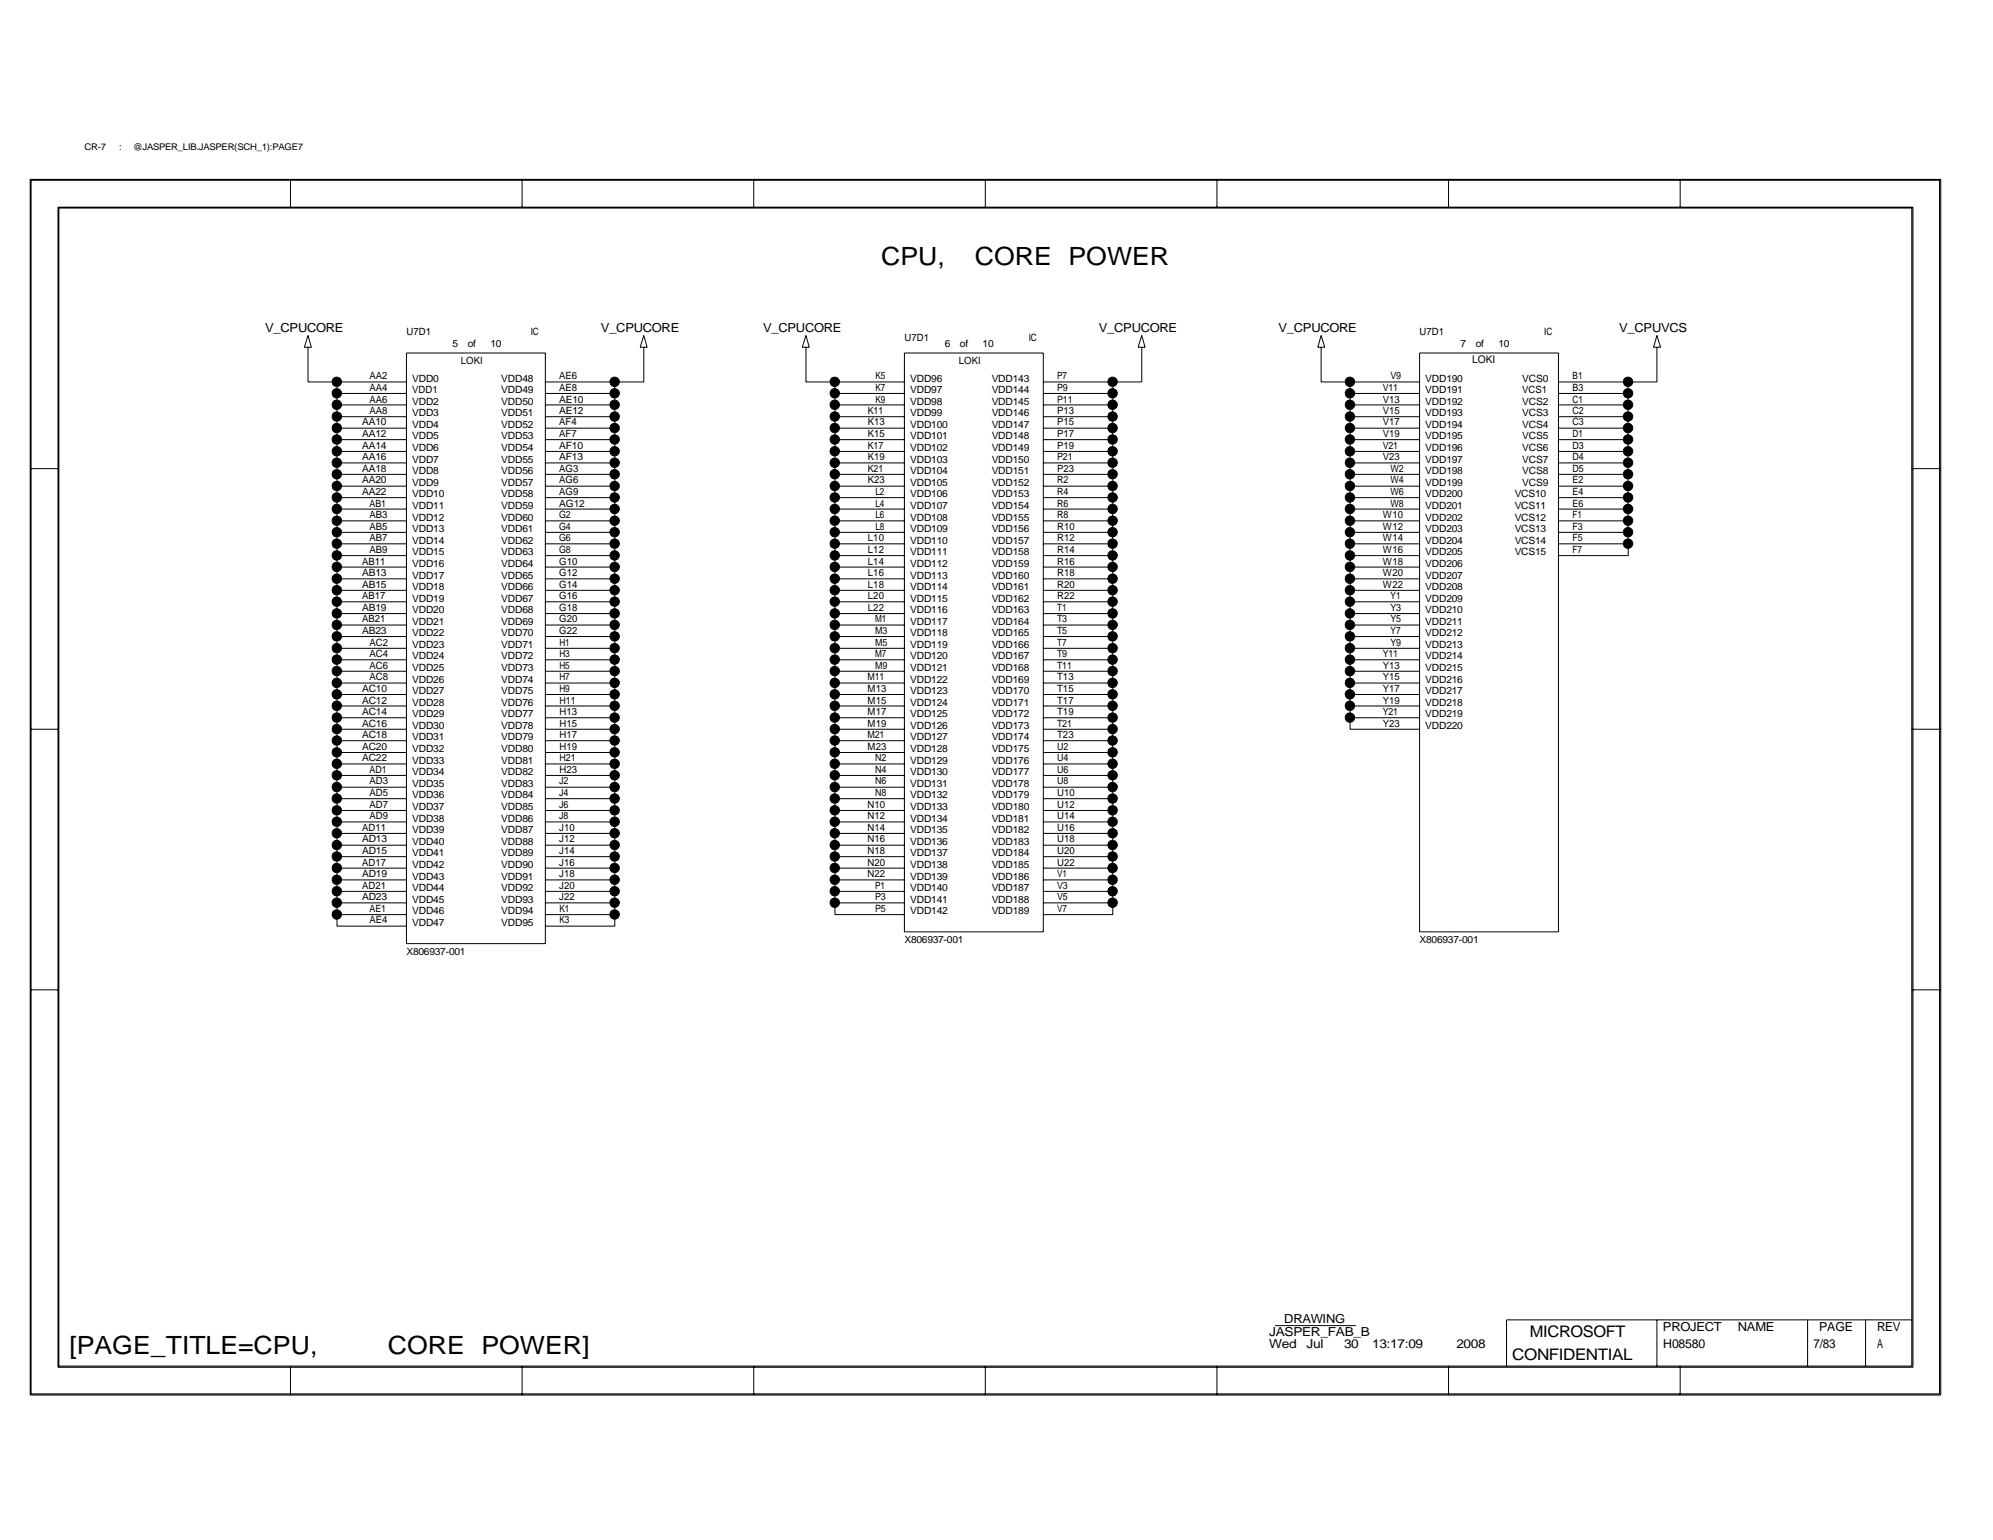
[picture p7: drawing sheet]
<svg xmlns="http://www.w3.org/2000/svg" width="279mm" height="216mm" viewBox="0 0 279 216" stroke-linecap="round" stroke-linejoin="round" font-family="sans-serif">
<g fill="none" stroke="#000" stroke-width=".14">
<path d="M4.2 25.1h267.9v170.5h-267.9zM4.4 25.3h267.5v170.1h-267.5zM8.1 29h260.1v162.7h-260.1zM8.3 29.2h259.7v162.3h-259.7zM40.7 25.1v4.1M73.2 25.1v4.1M105.7 25.1v4.1M138.1 25.1v4.1M170.6 25.1v4.1M203.1 25.1v4.1M235.5 25.1v4.1M43.2 47l.4 1.7h-.9z"/>
<path d="M43.2 48.7v4.9h13.8M47.2 58.4h9.8M47.2 56.8h9.8M47.2 55.2h9.8M47.2 53.6v76.2h9.8M57 49.5h19.5v82.8h-19.5zM76.5 58.4h9.7M76.5 56.8h9.7M76.5 55.2h9.7M86.2 53.6v76.2h-9.7M90.3 47l.4 1.7h-1zM90.3 48.7v4.9h-13.8"/>
<path d="M113 47l.5 1.7h-1zM113 48.7v4.9h13.8M117.1 58.4h9.7M117.1 56.8h9.7M117.1 55.2h9.7M117.1 53.6v74.6h9.7M126.8 49.5h19.5v81.1h-19.5zM146.3 58.4h9.7M146.3 56.8h9.7M146.3 55.2h9.7M156 53.6v74.6h-9.7M160.1 47l.4 1.7h-.9z"/>
<path d="M160.1 48.7v4.9h-13.8M185.2 47l.5 1.7h-1zM185.2 48.7v4.9h13.8M189.3 58.4h9.7M189.3 56.8h9.7M189.3 55.2h9.7M189.3 53.6v48.6h9.7M199 49.5h19.5v81.1h-19.5zM218.5 58.4h9.8M218.5 56.8h9.8M218.5 55.2h9.8M228.3 53.6v24.3h-9.8"/>
<path d="M232.3 47l.5 1.7h-1zM232.3 48.7v4.9h-13.8M4.2 65.7h4.1M47.2 63.3h9.8M47.2 61.6h9.8M47.2 60h9.8M47.2 64.9h9.8M47.2 66.5h9.8M47.2 69.8h9.8M47.2 68.2h9.8M47.2 71.4h9.8M47.2 74.6h9.8"/>
<path d="M47.2 73h9.8M47.2 79.5h9.8M47.2 77.9h9.8M47.2 76.2h9.8M76.5 63.3h9.7M76.5 61.6h9.7M76.5 60h9.7M76.5 64.9h9.7M76.5 66.5h9.7M76.5 69.8h9.7M76.5 68.2h9.7M76.5 71.4h9.7"/>
<path d="M76.5 74.6h9.7M76.5 73h9.7M76.5 79.5h9.7M76.5 77.9h9.7M76.5 76.2h9.7M117.1 63.3h9.7M117.1 61.6h9.7M117.1 60h9.7M117.1 64.9h9.7M117.1 66.5h9.7M117.1 69.8h9.7M117.1 68.2h9.7"/>
<path d="M117.1 71.4h9.7M117.1 74.6h9.7M117.1 73h9.7M117.1 79.5h9.7M117.1 77.9h9.7M117.1 76.2h9.7M146.3 63.3h9.7M146.3 61.6h9.7M146.3 60h9.7M146.3 64.9h9.7M146.3 66.5h9.7M146.3 69.8h9.7"/>
<path d="M146.3 68.2h9.7M146.3 71.4h9.7M146.3 74.6h9.7M146.3 73h9.7M146.3 79.5h9.7M146.3 77.9h9.7M146.3 76.2h9.7M189.3 63.3h9.7M189.3 61.6h9.7M189.3 60h9.7M189.3 64.9h9.7M189.3 66.5h9.7"/>
<path d="M189.3 69.8h9.7M189.3 68.2h9.7M189.3 71.4h9.7M189.3 74.6h9.7M189.3 73h9.7M189.3 79.5h9.7M189.3 77.9h9.7M189.3 76.2h9.7M218.5 63.3h9.8M218.5 61.6h9.8M218.5 60h9.8M218.5 64.9h9.8"/>
<path d="M218.5 66.5h9.8M218.5 69.8h9.8M218.5 68.2h9.8M218.5 71.4h9.8M218.5 74.6h9.8M218.5 73h9.8M218.5 76.2h9.8M268 65.7h4.1M47.2 82.8h9.8M47.2 81.2h9.8M47.2 87.6h9.8M47.2 86h9.8"/>
<path d="M47.2 84.4h9.8M47.2 90.9h9.8M47.2 89.2h9.8M47.2 92.5h9.8M47.2 95.8h9.8M47.2 94.1h9.8M47.2 99h9.8M47.2 97.4h9.8M76.5 82.8h9.7M76.5 81.2h9.7M76.5 87.6h9.7M76.5 86h9.7"/>
<path d="M76.5 84.4h9.7M76.5 90.9h9.7M76.5 89.2h9.7M76.5 92.5h9.7M76.5 95.8h9.7M76.5 94.1h9.7M76.5 99h9.7M76.5 97.4h9.7M117.1 82.8h9.7M117.1 81.2h9.7M117.1 87.6h9.7M117.1 86h9.7"/>
<path d="M117.1 84.4h9.7M117.1 90.9h9.7M117.1 89.2h9.7M117.1 92.5h9.7M117.1 95.8h9.7M117.1 94.1h9.7M117.1 99h9.7M117.1 97.4h9.7M146.3 82.8h9.7M146.3 81.2h9.7M146.3 87.6h9.7M146.3 86h9.7"/>
<path d="M146.3 84.4h9.7M146.3 90.9h9.7M146.3 89.2h9.7M146.3 92.5h9.7M146.3 95.8h9.7M146.3 94.1h9.7M146.3 99h9.7M146.3 97.4h9.7M189.3 82.8h9.7M189.3 81.2h9.7M189.3 87.6h9.7M189.3 86h9.7"/>
<path d="M189.3 84.4h9.7M189.3 90.9h9.7M189.3 89.2h9.7M189.3 92.5h9.7M189.3 95.8h9.7M189.3 94.1h9.7M189.3 99h9.7M189.3 97.4h9.7M4.2 102.2h4.1M47.2 100.6h9.8M47.2 103.8h9.8M47.2 102.2h9.8"/>
<path d="M47.2 107.1h9.8M47.2 105.5h9.8M47.2 108.7h9.8M47.2 112h9.8M47.2 110.4h9.8M47.2 116.8h9.8M47.2 115.2h9.8M47.2 113.6h9.8M47.2 118.5h9.8M76.5 100.6h9.7M76.5 103.8h9.7M76.5 102.2h9.7"/>
<path d="M76.5 107.1h9.7M76.5 105.5h9.7M76.5 108.7h9.7M76.5 112h9.7M76.5 110.4h9.7M76.5 116.8h9.7M76.5 115.2h9.7M76.5 113.6h9.7M76.5 118.5h9.7M117.1 100.6h9.7M117.1 103.8h9.7M117.1 102.2h9.7"/>
<path d="M117.1 107.1h9.7M117.1 105.5h9.7M117.1 108.7h9.7M117.1 112h9.7M117.1 110.4h9.7M117.1 116.8h9.7M117.1 115.2h9.7M117.1 113.6h9.7M117.1 118.5h9.7M146.3 100.6h9.7M146.3 103.8h9.7M146.3 102.2h9.7"/>
<path d="M146.3 107.1h9.7M146.3 105.5h9.7M146.3 108.7h9.7M146.3 112h9.7M146.3 110.4h9.7M146.3 116.8h9.7M146.3 115.2h9.7M146.3 113.6h9.7M146.3 118.5h9.7M189.3 100.6h9.7M268 102.2h4.1M4.2 138.8h4.1"/>
<path d="M47.2 120.1h9.8M47.2 121.7h9.8M47.2 123.4h9.8M47.2 125h9.8M47.2 128.2h9.8M47.2 126.6h9.8M76.5 120.1h9.7M76.5 121.7h9.7M76.5 123.4h9.7M76.5 125h9.7M76.5 128.2h9.7M76.5 126.6h9.7"/>
<path d="M117.1 120.1h9.7M117.1 121.7h9.7M117.1 123.4h9.7M117.1 125h9.7M117.1 126.6h9.7M146.3 120.1h9.7M146.3 121.7h9.7M146.3 123.4h9.7M146.3 125h9.7M146.3 126.6h9.7M268 138.8h4.1M40.7 191.5v4.1"/>
<path d="M73.2 191.5v4.1M105.7 191.5v4.1M138.1 191.5v4.1M170.6 191.5v4.1M178.7 185.8h11.4M203.1 191.5v4.1M232.3 185v6.5M235.5 191.5v4.1M253.4 185v6.5M261.5 185v6.5M268 185h-56.8v6.5"/>
<circle cx="47.2" cy="55.1" r=".66"/>
<circle cx="47.2" cy="56.7" r=".66"/>
<circle cx="47.2" cy="58.4" r=".66"/>
<circle cx="47.2" cy="53.5" r=".66"/>
<circle cx="86.2" cy="55.1" r=".66"/>
<circle cx="86.2" cy="56.7" r=".66"/>
<circle cx="86.2" cy="53.5" r=".66"/>
<circle cx="86.2" cy="58.4" r=".66"/>
<circle cx="117" cy="53.5" r=".66"/>
<circle cx="117" cy="58.4" r=".66"/>
<circle cx="117" cy="56.7" r=".66"/>
<circle cx="117" cy="55.1" r=".66"/>
<circle cx="156" cy="55.1" r=".66"/>
<circle cx="156" cy="53.5" r=".66"/>
<circle cx="156" cy="58.4" r=".66"/>
<circle cx="156" cy="56.7" r=".66"/>
<circle cx="189.2" cy="56.7" r=".66"/>
<circle cx="189.2" cy="53.5" r=".66"/>
<circle cx="189.2" cy="55.1" r=".66"/>
<circle cx="189.2" cy="58.4" r=".66"/>
<circle cx="228.2" cy="56.7" r=".66"/>
<circle cx="228.2" cy="55.1" r=".66"/>
<circle cx="228.2" cy="58.4" r=".66"/>
<circle cx="228.2" cy="53.5" r=".66"/>
<circle cx="47.2" cy="79.5" r=".66"/>
<circle cx="47.2" cy="68.1" r=".66"/>
<circle cx="47.2" cy="74.6" r=".66"/>
<circle cx="47.2" cy="77.9" r=".66"/>
<circle cx="47.2" cy="69.7" r=".66"/>
<circle cx="47.2" cy="73" r=".66"/>
<circle cx="47.2" cy="60" r=".66"/>
<circle cx="47.2" cy="64.9" r=".66"/>
<circle cx="47.2" cy="61.6" r=".66"/>
<circle cx="47.2" cy="71.4" r=".66"/>
<circle cx="47.2" cy="63.3" r=".66"/>
<circle cx="47.2" cy="66.5" r=".66"/>
<circle cx="47.2" cy="76.2" r=".66"/>
<circle cx="86.2" cy="61.6" r=".66"/>
<circle cx="86.2" cy="63.3" r=".66"/>
<circle cx="86.2" cy="60" r=".66"/>
<circle cx="86.2" cy="73" r=".66"/>
<circle cx="86.2" cy="64.9" r=".66"/>
<circle cx="86.2" cy="76.2" r=".66"/>
<circle cx="86.2" cy="69.7" r=".66"/>
<circle cx="86.2" cy="68.1" r=".66"/>
<circle cx="86.2" cy="74.6" r=".66"/>
<circle cx="86.2" cy="66.5" r=".66"/>
<circle cx="86.2" cy="71.4" r=".66"/>
<circle cx="86.2" cy="79.5" r=".66"/>
<circle cx="86.2" cy="77.9" r=".66"/>
<circle cx="117" cy="63.3" r=".66"/>
<circle cx="117" cy="74.6" r=".66"/>
<circle cx="117" cy="79.5" r=".66"/>
<circle cx="117" cy="76.2" r=".66"/>
<circle cx="117" cy="77.9" r=".66"/>
<circle cx="117" cy="66.5" r=".66"/>
<circle cx="117" cy="64.9" r=".66"/>
<circle cx="117" cy="69.7" r=".66"/>
<circle cx="117" cy="60" r=".66"/>
<circle cx="117" cy="61.6" r=".66"/>
<circle cx="117" cy="73" r=".66"/>
<circle cx="117" cy="68.1" r=".66"/>
<circle cx="117" cy="71.4" r=".66"/>
<circle cx="156" cy="61.6" r=".66"/>
<circle cx="156" cy="76.2" r=".66"/>
<circle cx="156" cy="79.5" r=".66"/>
<circle cx="156" cy="60" r=".66"/>
<circle cx="156" cy="77.9" r=".66"/>
<circle cx="156" cy="73" r=".66"/>
<circle cx="156" cy="66.5" r=".66"/>
<circle cx="156" cy="63.3" r=".66"/>
<circle cx="156" cy="64.9" r=".66"/>
<circle cx="156" cy="68.1" r=".66"/>
<circle cx="156" cy="69.7" r=".66"/>
<circle cx="156" cy="71.4" r=".66"/>
<circle cx="156" cy="74.6" r=".66"/>
<circle cx="189.2" cy="60" r=".66"/>
<circle cx="189.2" cy="64.9" r=".66"/>
<circle cx="189.2" cy="69.7" r=".66"/>
<circle cx="189.2" cy="63.3" r=".66"/>
<circle cx="189.2" cy="68.1" r=".66"/>
<circle cx="189.2" cy="74.6" r=".66"/>
<circle cx="189.2" cy="61.6" r=".66"/>
<circle cx="189.2" cy="71.4" r=".66"/>
<circle cx="189.2" cy="73" r=".66"/>
<circle cx="189.2" cy="79.5" r=".66"/>
<circle cx="189.2" cy="77.9" r=".66"/>
<circle cx="189.2" cy="66.5" r=".66"/>
<circle cx="189.2" cy="76.2" r=".66"/>
<circle cx="228.2" cy="64.9" r=".66"/>
<circle cx="228.2" cy="68.1" r=".66"/>
<circle cx="228.2" cy="69.7" r=".66"/>
<circle cx="228.2" cy="66.5" r=".66"/>
<circle cx="228.2" cy="60" r=".66"/>
<circle cx="228.2" cy="73" r=".66"/>
<circle cx="228.2" cy="71.4" r=".66"/>
<circle cx="228.2" cy="74.6" r=".66"/>
<circle cx="228.2" cy="61.6" r=".66"/>
<circle cx="228.2" cy="63.3" r=".66"/>
<circle cx="228.2" cy="76.2" r=".66"/>
<circle cx="47.2" cy="99" r=".66"/>
<circle cx="47.2" cy="90.9" r=".66"/>
<circle cx="47.2" cy="94.1" r=".66"/>
<circle cx="47.2" cy="92.5" r=".66"/>
<circle cx="47.2" cy="95.7" r=".66"/>
<circle cx="47.2" cy="81.1" r=".66"/>
<circle cx="47.2" cy="84.3" r=".66"/>
<circle cx="47.2" cy="87.6" r=".66"/>
<circle cx="47.2" cy="97.3" r=".66"/>
<circle cx="47.2" cy="82.7" r=".66"/>
<circle cx="47.2" cy="89.2" r=".66"/>
<circle cx="47.2" cy="86" r=".66"/>
<circle cx="86.2" cy="90.9" r=".66"/>
<circle cx="86.2" cy="84.3" r=".66"/>
<circle cx="86.2" cy="92.5" r=".66"/>
<circle cx="86.2" cy="87.6" r=".66"/>
<circle cx="86.2" cy="97.3" r=".66"/>
<circle cx="86.2" cy="94.1" r=".66"/>
<circle cx="86.2" cy="81.1" r=".66"/>
<circle cx="86.2" cy="99" r=".66"/>
<circle cx="86.2" cy="86" r=".66"/>
<circle cx="86.2" cy="95.7" r=".66"/>
<circle cx="86.2" cy="82.7" r=".66"/>
<circle cx="86.2" cy="89.2" r=".66"/>
<circle cx="117" cy="87.6" r=".66"/>
<circle cx="117" cy="89.2" r=".66"/>
<circle cx="117" cy="99" r=".66"/>
<circle cx="117" cy="92.5" r=".66"/>
<circle cx="117" cy="81.1" r=".66"/>
<circle cx="117" cy="90.9" r=".66"/>
<circle cx="117" cy="82.7" r=".66"/>
<circle cx="117" cy="94.1" r=".66"/>
<circle cx="117" cy="95.7" r=".66"/>
<circle cx="117" cy="86" r=".66"/>
<circle cx="117" cy="84.3" r=".66"/>
<circle cx="117" cy="97.3" r=".66"/>
<circle cx="156" cy="84.3" r=".66"/>
<circle cx="156" cy="99" r=".66"/>
<circle cx="156" cy="90.9" r=".66"/>
<circle cx="156" cy="86" r=".66"/>
<circle cx="156" cy="89.2" r=".66"/>
<circle cx="156" cy="87.6" r=".66"/>
<circle cx="156" cy="92.5" r=".66"/>
<circle cx="156" cy="81.1" r=".66"/>
<circle cx="156" cy="97.3" r=".66"/>
<circle cx="156" cy="82.7" r=".66"/>
<circle cx="156" cy="94.1" r=".66"/>
<circle cx="156" cy="95.7" r=".66"/>
<circle cx="189.2" cy="89.2" r=".66"/>
<circle cx="189.2" cy="94.1" r=".66"/>
<circle cx="189.2" cy="82.7" r=".66"/>
<circle cx="189.2" cy="97.3" r=".66"/>
<circle cx="189.2" cy="99" r=".66"/>
<circle cx="189.2" cy="86" r=".66"/>
<circle cx="189.2" cy="87.6" r=".66"/>
<circle cx="189.2" cy="92.5" r=".66"/>
<circle cx="189.2" cy="84.3" r=".66"/>
<circle cx="189.2" cy="81.1" r=".66"/>
<circle cx="189.2" cy="90.9" r=".66"/>
<circle cx="189.2" cy="95.7" r=".66"/>
<circle cx="47.2" cy="105.5" r=".66"/>
<circle cx="47.2" cy="116.8" r=".66"/>
<circle cx="47.2" cy="110.3" r=".66"/>
<circle cx="47.2" cy="118.5" r=".66"/>
<circle cx="47.2" cy="107.1" r=".66"/>
<circle cx="47.2" cy="115.2" r=".66"/>
<circle cx="47.2" cy="102.2" r=".66"/>
<circle cx="47.2" cy="103.8" r=".66"/>
<circle cx="47.2" cy="113.6" r=".66"/>
<circle cx="47.2" cy="100.6" r=".66"/>
<circle cx="47.2" cy="108.7" r=".66"/>
<circle cx="47.2" cy="111.9" r=".66"/>
<circle cx="86.2" cy="116.8" r=".66"/>
<circle cx="86.2" cy="113.6" r=".66"/>
<circle cx="86.2" cy="100.6" r=".66"/>
<circle cx="86.2" cy="102.2" r=".66"/>
<circle cx="86.2" cy="103.8" r=".66"/>
<circle cx="86.2" cy="107.1" r=".66"/>
<circle cx="86.2" cy="110.3" r=".66"/>
<circle cx="86.2" cy="111.9" r=".66"/>
<circle cx="86.2" cy="105.5" r=".66"/>
<circle cx="86.2" cy="118.5" r=".66"/>
<circle cx="86.2" cy="115.2" r=".66"/>
<circle cx="86.2" cy="108.7" r=".66"/>
<circle cx="117" cy="100.6" r=".66"/>
<circle cx="117" cy="113.6" r=".66"/>
<circle cx="117" cy="102.2" r=".66"/>
<circle cx="117" cy="107.1" r=".66"/>
<circle cx="117" cy="116.8" r=".66"/>
<circle cx="117" cy="105.5" r=".66"/>
<circle cx="117" cy="103.8" r=".66"/>
<circle cx="117" cy="118.5" r=".66"/>
<circle cx="117" cy="110.3" r=".66"/>
<circle cx="117" cy="111.9" r=".66"/>
<circle cx="117" cy="108.7" r=".66"/>
<circle cx="117" cy="115.2" r=".66"/>
<circle cx="156" cy="110.3" r=".66"/>
<circle cx="156" cy="116.8" r=".66"/>
<circle cx="156" cy="115.2" r=".66"/>
<circle cx="156" cy="107.1" r=".66"/>
<circle cx="156" cy="118.5" r=".66"/>
<circle cx="156" cy="103.8" r=".66"/>
<circle cx="156" cy="108.7" r=".66"/>
<circle cx="156" cy="113.6" r=".66"/>
<circle cx="156" cy="100.6" r=".66"/>
<circle cx="156" cy="105.5" r=".66"/>
<circle cx="156" cy="102.2" r=".66"/>
<circle cx="156" cy="111.9" r=".66"/>
<circle cx="189.2" cy="100.6" r=".66"/>
<circle cx="47.2" cy="126.6" r=".66"/>
<circle cx="47.2" cy="128.2" r=".66"/>
<circle cx="47.2" cy="123.3" r=".66"/>
<circle cx="47.2" cy="124.9" r=".66"/>
<circle cx="47.2" cy="121.7" r=".66"/>
<circle cx="47.2" cy="120.1" r=".66"/>
<circle cx="86.2" cy="121.7" r=".66"/>
<circle cx="86.2" cy="120.1" r=".66"/>
<circle cx="86.2" cy="123.3" r=".66"/>
<circle cx="86.2" cy="124.9" r=".66"/>
<circle cx="86.2" cy="128.2" r=".66"/>
<circle cx="86.2" cy="126.6" r=".66"/>
<circle cx="117" cy="121.7" r=".66"/>
<circle cx="117" cy="120.1" r=".66"/>
<circle cx="117" cy="123.3" r=".66"/>
<circle cx="117" cy="124.9" r=".66"/>
<circle cx="117" cy="126.6" r=".66"/>
<circle cx="156" cy="121.7" r=".66"/>
<circle cx="156" cy="124.9" r=".66"/>
<circle cx="156" cy="123.3" r=".66"/>
<circle cx="156" cy="126.6" r=".66"/>
<circle cx="156" cy="120.1" r=".66"/>
</g>
<g fill="#000">
<circle cx="47.2" cy="55.1" r=".66"/>
<circle cx="47.2" cy="56.7" r=".66"/>
<circle cx="47.2" cy="58.4" r=".66"/>
<circle cx="47.2" cy="53.5" r=".66"/>
<circle cx="86.2" cy="55.1" r=".66"/>
<circle cx="86.2" cy="56.7" r=".66"/>
<circle cx="86.2" cy="53.5" r=".66"/>
<circle cx="86.2" cy="58.4" r=".66"/>
<circle cx="117" cy="53.5" r=".66"/>
<circle cx="117" cy="58.4" r=".66"/>
<circle cx="117" cy="56.7" r=".66"/>
<circle cx="117" cy="55.1" r=".66"/>
<circle cx="156" cy="55.1" r=".66"/>
<circle cx="156" cy="53.5" r=".66"/>
<circle cx="156" cy="58.4" r=".66"/>
<circle cx="156" cy="56.7" r=".66"/>
<circle cx="189.2" cy="56.7" r=".66"/>
<circle cx="189.2" cy="53.5" r=".66"/>
<circle cx="189.2" cy="55.1" r=".66"/>
<circle cx="189.2" cy="58.4" r=".66"/>
<circle cx="228.2" cy="56.7" r=".66"/>
<circle cx="228.2" cy="55.1" r=".66"/>
<circle cx="228.2" cy="58.4" r=".66"/>
<circle cx="228.2" cy="53.5" r=".66"/>
<circle cx="47.2" cy="79.5" r=".66"/>
<circle cx="47.2" cy="68.1" r=".66"/>
<circle cx="47.2" cy="74.6" r=".66"/>
<circle cx="47.2" cy="77.9" r=".66"/>
<circle cx="47.2" cy="69.7" r=".66"/>
<circle cx="47.2" cy="73" r=".66"/>
<circle cx="47.2" cy="60" r=".66"/>
<circle cx="47.2" cy="64.9" r=".66"/>
<circle cx="47.2" cy="61.6" r=".66"/>
<circle cx="47.2" cy="71.4" r=".66"/>
<circle cx="47.2" cy="63.3" r=".66"/>
<circle cx="47.2" cy="66.5" r=".66"/>
<circle cx="47.2" cy="76.2" r=".66"/>
<circle cx="86.2" cy="61.6" r=".66"/>
<circle cx="86.2" cy="63.3" r=".66"/>
<circle cx="86.2" cy="60" r=".66"/>
<circle cx="86.2" cy="73" r=".66"/>
<circle cx="86.2" cy="64.9" r=".66"/>
<circle cx="86.2" cy="76.2" r=".66"/>
<circle cx="86.2" cy="69.7" r=".66"/>
<circle cx="86.2" cy="68.1" r=".66"/>
<circle cx="86.2" cy="74.6" r=".66"/>
<circle cx="86.2" cy="66.5" r=".66"/>
<circle cx="86.2" cy="71.4" r=".66"/>
<circle cx="86.2" cy="79.5" r=".66"/>
<circle cx="86.2" cy="77.9" r=".66"/>
<circle cx="117" cy="63.3" r=".66"/>
<circle cx="117" cy="74.6" r=".66"/>
<circle cx="117" cy="79.5" r=".66"/>
<circle cx="117" cy="76.2" r=".66"/>
<circle cx="117" cy="77.9" r=".66"/>
<circle cx="117" cy="66.5" r=".66"/>
<circle cx="117" cy="64.9" r=".66"/>
<circle cx="117" cy="69.7" r=".66"/>
<circle cx="117" cy="60" r=".66"/>
<circle cx="117" cy="61.6" r=".66"/>
<circle cx="117" cy="73" r=".66"/>
<circle cx="117" cy="68.1" r=".66"/>
<circle cx="117" cy="71.4" r=".66"/>
<circle cx="156" cy="61.6" r=".66"/>
<circle cx="156" cy="76.2" r=".66"/>
<circle cx="156" cy="79.5" r=".66"/>
<circle cx="156" cy="60" r=".66"/>
<circle cx="156" cy="77.9" r=".66"/>
<circle cx="156" cy="73" r=".66"/>
<circle cx="156" cy="66.5" r=".66"/>
<circle cx="156" cy="63.3" r=".66"/>
<circle cx="156" cy="64.9" r=".66"/>
<circle cx="156" cy="68.1" r=".66"/>
<circle cx="156" cy="69.7" r=".66"/>
<circle cx="156" cy="71.4" r=".66"/>
<circle cx="156" cy="74.6" r=".66"/>
<circle cx="189.2" cy="60" r=".66"/>
<circle cx="189.2" cy="64.9" r=".66"/>
<circle cx="189.2" cy="69.7" r=".66"/>
<circle cx="189.2" cy="63.3" r=".66"/>
<circle cx="189.2" cy="68.1" r=".66"/>
<circle cx="189.2" cy="74.6" r=".66"/>
<circle cx="189.2" cy="61.6" r=".66"/>
<circle cx="189.2" cy="71.4" r=".66"/>
<circle cx="189.2" cy="73" r=".66"/>
<circle cx="189.2" cy="79.5" r=".66"/>
<circle cx="189.2" cy="77.9" r=".66"/>
<circle cx="189.2" cy="66.5" r=".66"/>
<circle cx="189.2" cy="76.2" r=".66"/>
<circle cx="228.2" cy="64.9" r=".66"/>
<circle cx="228.2" cy="68.1" r=".66"/>
<circle cx="228.2" cy="69.7" r=".66"/>
<circle cx="228.2" cy="66.5" r=".66"/>
<circle cx="228.2" cy="60" r=".66"/>
<circle cx="228.2" cy="73" r=".66"/>
<circle cx="228.2" cy="71.4" r=".66"/>
<circle cx="228.2" cy="74.6" r=".66"/>
<circle cx="228.2" cy="61.6" r=".66"/>
<circle cx="228.2" cy="63.3" r=".66"/>
<circle cx="228.2" cy="76.2" r=".66"/>
<circle cx="47.2" cy="99" r=".66"/>
<circle cx="47.2" cy="90.9" r=".66"/>
<circle cx="47.2" cy="94.1" r=".66"/>
<circle cx="47.2" cy="92.5" r=".66"/>
<circle cx="47.2" cy="95.7" r=".66"/>
<circle cx="47.2" cy="81.1" r=".66"/>
<circle cx="47.2" cy="84.3" r=".66"/>
<circle cx="47.2" cy="87.6" r=".66"/>
<circle cx="47.2" cy="97.3" r=".66"/>
<circle cx="47.2" cy="82.7" r=".66"/>
<circle cx="47.2" cy="89.2" r=".66"/>
<circle cx="47.2" cy="86" r=".66"/>
<circle cx="86.2" cy="90.9" r=".66"/>
<circle cx="86.2" cy="84.3" r=".66"/>
<circle cx="86.2" cy="92.5" r=".66"/>
<circle cx="86.2" cy="87.6" r=".66"/>
<circle cx="86.2" cy="97.3" r=".66"/>
<circle cx="86.2" cy="94.1" r=".66"/>
<circle cx="86.2" cy="81.1" r=".66"/>
<circle cx="86.2" cy="99" r=".66"/>
<circle cx="86.2" cy="86" r=".66"/>
<circle cx="86.2" cy="95.7" r=".66"/>
<circle cx="86.2" cy="82.7" r=".66"/>
<circle cx="86.2" cy="89.2" r=".66"/>
<circle cx="117" cy="87.6" r=".66"/>
<circle cx="117" cy="89.2" r=".66"/>
<circle cx="117" cy="99" r=".66"/>
<circle cx="117" cy="92.5" r=".66"/>
<circle cx="117" cy="81.1" r=".66"/>
<circle cx="117" cy="90.9" r=".66"/>
<circle cx="117" cy="82.7" r=".66"/>
<circle cx="117" cy="94.1" r=".66"/>
<circle cx="117" cy="95.7" r=".66"/>
<circle cx="117" cy="86" r=".66"/>
<circle cx="117" cy="84.3" r=".66"/>
<circle cx="117" cy="97.3" r=".66"/>
<circle cx="156" cy="84.3" r=".66"/>
<circle cx="156" cy="99" r=".66"/>
<circle cx="156" cy="90.9" r=".66"/>
<circle cx="156" cy="86" r=".66"/>
<circle cx="156" cy="89.2" r=".66"/>
<circle cx="156" cy="87.6" r=".66"/>
<circle cx="156" cy="92.5" r=".66"/>
<circle cx="156" cy="81.1" r=".66"/>
<circle cx="156" cy="97.3" r=".66"/>
<circle cx="156" cy="82.7" r=".66"/>
<circle cx="156" cy="94.1" r=".66"/>
<circle cx="156" cy="95.7" r=".66"/>
<circle cx="189.2" cy="89.2" r=".66"/>
<circle cx="189.2" cy="94.1" r=".66"/>
<circle cx="189.2" cy="82.7" r=".66"/>
<circle cx="189.2" cy="97.3" r=".66"/>
<circle cx="189.2" cy="99" r=".66"/>
<circle cx="189.2" cy="86" r=".66"/>
<circle cx="189.2" cy="87.6" r=".66"/>
<circle cx="189.2" cy="92.5" r=".66"/>
<circle cx="189.2" cy="84.3" r=".66"/>
<circle cx="189.2" cy="81.1" r=".66"/>
<circle cx="189.2" cy="90.9" r=".66"/>
<circle cx="189.2" cy="95.7" r=".66"/>
<circle cx="47.2" cy="105.5" r=".66"/>
<circle cx="47.2" cy="116.8" r=".66"/>
<circle cx="47.2" cy="110.3" r=".66"/>
<circle cx="47.2" cy="118.5" r=".66"/>
<circle cx="47.2" cy="107.1" r=".66"/>
<circle cx="47.2" cy="115.2" r=".66"/>
<circle cx="47.2" cy="102.2" r=".66"/>
<circle cx="47.2" cy="103.8" r=".66"/>
<circle cx="47.2" cy="113.6" r=".66"/>
<circle cx="47.2" cy="100.6" r=".66"/>
<circle cx="47.2" cy="108.7" r=".66"/>
<circle cx="47.2" cy="111.9" r=".66"/>
<circle cx="86.2" cy="116.8" r=".66"/>
<circle cx="86.2" cy="113.6" r=".66"/>
<circle cx="86.2" cy="100.6" r=".66"/>
<circle cx="86.2" cy="102.2" r=".66"/>
<circle cx="86.2" cy="103.8" r=".66"/>
<circle cx="86.2" cy="107.1" r=".66"/>
<circle cx="86.2" cy="110.3" r=".66"/>
<circle cx="86.2" cy="111.9" r=".66"/>
<circle cx="86.2" cy="105.5" r=".66"/>
<circle cx="86.2" cy="118.5" r=".66"/>
<circle cx="86.2" cy="115.2" r=".66"/>
<circle cx="86.2" cy="108.7" r=".66"/>
<circle cx="117" cy="100.6" r=".66"/>
<circle cx="117" cy="113.6" r=".66"/>
<circle cx="117" cy="102.2" r=".66"/>
<circle cx="117" cy="107.1" r=".66"/>
<circle cx="117" cy="116.8" r=".66"/>
<circle cx="117" cy="105.5" r=".66"/>
<circle cx="117" cy="103.8" r=".66"/>
<circle cx="117" cy="118.5" r=".66"/>
<circle cx="117" cy="110.3" r=".66"/>
<circle cx="117" cy="111.9" r=".66"/>
<circle cx="117" cy="108.7" r=".66"/>
<circle cx="117" cy="115.2" r=".66"/>
<circle cx="156" cy="110.3" r=".66"/>
<circle cx="156" cy="116.8" r=".66"/>
<circle cx="156" cy="115.2" r=".66"/>
<circle cx="156" cy="107.1" r=".66"/>
<circle cx="156" cy="118.5" r=".66"/>
<circle cx="156" cy="103.8" r=".66"/>
<circle cx="156" cy="108.7" r=".66"/>
<circle cx="156" cy="113.6" r=".66"/>
<circle cx="156" cy="100.6" r=".66"/>
<circle cx="156" cy="105.5" r=".66"/>
<circle cx="156" cy="102.2" r=".66"/>
<circle cx="156" cy="111.9" r=".66"/>
<circle cx="189.2" cy="100.6" r=".66"/>
<circle cx="47.2" cy="126.6" r=".66"/>
<circle cx="47.2" cy="128.2" r=".66"/>
<circle cx="47.2" cy="123.3" r=".66"/>
<circle cx="47.2" cy="124.9" r=".66"/>
<circle cx="47.2" cy="121.7" r=".66"/>
<circle cx="47.2" cy="120.1" r=".66"/>
<circle cx="86.2" cy="121.7" r=".66"/>
<circle cx="86.2" cy="120.1" r=".66"/>
<circle cx="86.2" cy="123.3" r=".66"/>
<circle cx="86.2" cy="124.9" r=".66"/>
<circle cx="86.2" cy="128.2" r=".66"/>
<circle cx="86.2" cy="126.6" r=".66"/>
<circle cx="117" cy="121.7" r=".66"/>
<circle cx="117" cy="120.1" r=".66"/>
<circle cx="117" cy="123.3" r=".66"/>
<circle cx="117" cy="124.9" r=".66"/>
<circle cx="117" cy="126.6" r=".66"/>
<circle cx="156" cy="121.7" r=".66"/>
<circle cx="156" cy="124.9" r=".66"/>
<circle cx="156" cy="123.3" r=".66"/>
<circle cx="156" cy="126.6" r=".66"/>
<circle cx="156" cy="120.1" r=".66"/>
</g>
<g font-size="3.5">
<text x="123.5" y="37.2">CPU,</text>
<text x="136.7" y="37.2">CORE POWER</text>
<text x="9.7" y="189.8">[PAGE_TITLE=CPU,</text>
<text x="54.4" y="189.8">CORE POWER]</text>
</g>
<g font-size="2.2">
<text x="212" y="190.7">CONFIDENTIAL</text>
<text x="214.5" y="187.4">MICROSOFT</text>
</g>
<g font-size="1.7">
<text x="37.2" y="46.5">V_CPUCORE</text>
<text x="84.2" y="46.5">V_CPUCORE</text>
<text x="107" y="46.5">V_CPUCORE</text>
<text x="154.1" y="46.5">V_CPUCORE</text>
<text x="179.2" y="46.5">V_CPUCORE</text>
<text x="227" y="46.5">V_CPUVCS</text>
<text x="180" y="185.4">DRAWING</text>
<text x="177.9" y="189">Wed</text>
<text x="177.9" y="187.4">JASPER_FAB_B</text>
<text x="183.2" y="189">Jul</text>
<text x="188.4" y="189">30</text>
<text x="192.4" y="189">13:17:09</text>
<text x="204.2" y="189">2008</text>
<text x="233.1" y="186.6">PROJECT</text>
<text x="233.2" y="189">H08580</text>
<text x="243.6" y="186.6">NAME</text>
<text x="254.3" y="189">7/83</text>
<text x="255" y="186.6">PAGE</text>
<text x="263.1" y="189">A</text>
<text x="263.1" y="186.6">REV</text>
</g>
<text font-size="1.5" x="206.4" y="50.9">LOKI</text>
<g font-size="1.4">
<text x="57" y="47">U7D1</text>
<text x="74.4" y="47">IC</text>
<text x="126.8" y="47.8">U7D1</text>
<text x="144.2" y="47.8">IC</text>
<text x="199" y="47">U7D1</text>
<text x="216.5" y="47">IC</text>
<text x="51.8" y="53.2">AA2</text>
<text x="57.8" y="53.5">VDD0</text>
<text x="63.5" y="48.6">5</text>
<text x="64.6" y="51.1">LOKI</text>
<text x="65.6" y="48.6">of</text>
<text x="68.7" y="48.6">10</text>
<text x="70.3" y="53.5">VDD48</text>
<text x="78.4" y="53.2">AE6</text>
<text x="122.7" y="53.2">K5</text>
<text x="127.6" y="53.5">VDD96</text>
<text x="132.5" y="48.6">6</text>
<text x="134.4" y="51.1">LOKI</text>
<text x="134.6" y="48.6">of</text>
<text x="137.8" y="48.6">10</text>
<text x="139" y="53.5">VDD143</text>
<text x="148.2" y="53.2">P7</text>
<text x="194.9" y="53.2">V9</text>
<text x="199.8" y="53.5">VDD190</text>
<text x="204.8" y="48.6">7</text>
<text x="206.9" y="48.6">of</text>
<text x="210.1" y="48.6">10</text>
<text x="213.4" y="53.5">VCS0</text>
<text x="220.5" y="53.2">B1</text>
<text x="50.8" y="59.6">AA10</text>
<text x="51.8" y="54.8">AA4</text>
<text x="51.8" y="56.4">AA6</text>
<text x="51.8" y="58">AA8</text>
<text x="57.8" y="58.4">VDD3</text>
<text x="57.8" y="60">VDD4</text>
<text x="57.8" y="55.1">VDD1</text>
<text x="57.8" y="56.7">VDD2</text>
<text x="70.3" y="60">VDD52</text>
<text x="70.3" y="55.1">VDD49</text>
<text x="70.3" y="56.7">VDD50</text>
<text x="70.3" y="58.4">VDD51</text>
<text x="78.4" y="54.8">AE8</text>
<text x="78.4" y="59.6">AF4</text>
<text x="78.4" y="56.4">AE10</text>
<text x="78.4" y="58">AE12</text>
<text x="121.7" y="59.6">K13</text>
<text x="121.7" y="58">K11</text>
<text x="122.7" y="54.8">K7</text>
<text x="122.7" y="56.4">K9</text>
<text x="127.6" y="60">VDD100</text>
<text x="127.6" y="58.4">VDD99</text>
<text x="127.6" y="56.7">VDD98</text>
<text x="127.6" y="55.1">VDD97</text>
<text x="139" y="55.1">VDD144</text>
<text x="139" y="60">VDD147</text>
<text x="139" y="56.7">VDD145</text>
<text x="139" y="58.4">VDD146</text>
<text x="148.2" y="54.8">P9</text>
<text x="148.2" y="56.4">P11</text>
<text x="148.2" y="58">P13</text>
<text x="148.2" y="59.6">P15</text>
<text x="193.8" y="56.4">V13</text>
<text x="193.8" y="58">V15</text>
<text x="193.8" y="59.6">V17</text>
<text x="193.8" y="54.8">V11</text>
<text x="199.8" y="58.4">VDD193</text>
<text x="199.8" y="56.7">VDD192</text>
<text x="199.8" y="55.1">VDD191</text>
<text x="199.8" y="60">VDD194</text>
<text x="213.4" y="58.4">VCS3</text>
<text x="213.4" y="60">VCS4</text>
<text x="213.4" y="56.7">VCS2</text>
<text x="213.4" y="55.1">VCS1</text>
<text x="220.5" y="54.8">B3</text>
<text x="220.5" y="56.4">C1</text>
<text x="220.5" y="58">C2</text>
<text x="220.5" y="59.6">C3</text>
<text x="50.8" y="62.9">AA14</text>
<text x="50.8" y="61.3">AA12</text>
<text x="50.8" y="64.5">AA16</text>
<text x="57.8" y="61.6">VDD5</text>
<text x="57.8" y="63.2">VDD6</text>
<text x="57.8" y="64.9">VDD7</text>
<text x="70.3" y="64.9">VDD55</text>
<text x="70.3" y="63.2">VDD54</text>
<text x="70.3" y="61.6">VDD53</text>
<text x="78.4" y="61.3">AF7</text>
<text x="78.4" y="62.9">AF10</text>
<text x="78.4" y="64.5">AF13</text>
<text x="121.7" y="61.3">K15</text>
<text x="121.7" y="62.9">K17</text>
<text x="121.7" y="64.5">K19</text>
<text x="127.6" y="64.9">VDD103</text>
<text x="127.6" y="61.6">VDD101</text>
<text x="127.6" y="63.2">VDD102</text>
<text x="139" y="64.9">VDD150</text>
<text x="139" y="63.2">VDD149</text>
<text x="139" y="61.6">VDD148</text>
<text x="148.2" y="61.3">P17</text>
<text x="148.2" y="62.9">P19</text>
<text x="148.2" y="64.5">P21</text>
<text x="193.8" y="61.3">V19</text>
<text x="193.8" y="62.9">V21</text>
<text x="193.8" y="64.5">V23</text>
<text x="199.8" y="64.9">VDD197</text>
<text x="199.8" y="63.2">VDD196</text>
<text x="199.8" y="61.6">VDD195</text>
<text x="213.4" y="64.9">VCS7</text>
<text x="213.4" y="63.2">VCS6</text>
<text x="213.4" y="61.6">VCS5</text>
<text x="220.5" y="61.3">D1</text>
<text x="220.5" y="62.9">D3</text>
<text x="220.5" y="64.5">D4</text>
<text x="50.8" y="69.4">AA22</text>
<text x="50.8" y="66.2">AA18</text>
<text x="50.8" y="67.8">AA20</text>
<text x="51.8" y="71">AB1</text>
<text x="57.8" y="66.5">VDD8</text>
<text x="57.8" y="68.1">VDD9</text>
<text x="57.8" y="71.3">VDD11</text>
<text x="57.8" y="69.7">VDD10</text>
<text x="70.3" y="71.3">VDD59</text>
<text x="70.3" y="68.1">VDD57</text>
<text x="70.3" y="66.5">VDD56</text>
<text x="70.3" y="69.7">VDD58</text>
<text x="78.4" y="66.2">AG3</text>
<text x="78.4" y="67.8">AG6</text>
<text x="78.4" y="69.4">AG9</text>
<text x="78.4" y="71">AG12</text>
<text x="121.7" y="66.2">K21</text>
<text x="121.7" y="67.8">K23</text>
<text x="122.7" y="69.4">L2</text>
<text x="122.7" y="71">L4</text>
<text x="127.6" y="71.3">VDD107</text>
<text x="127.6" y="69.7">VDD106</text>
<text x="127.6" y="68.1">VDD105</text>
<text x="127.6" y="66.5">VDD104</text>
<text x="139" y="71.3">VDD154</text>
<text x="139" y="68.1">VDD152</text>
<text x="139" y="69.7">VDD153</text>
<text x="139" y="66.5">VDD151</text>
<text x="148.2" y="66.2">P23</text>
<text x="148.2" y="67.8">R2</text>
<text x="148.2" y="69.4">R4</text>
<text x="148.2" y="71">R6</text>
<text x="194.9" y="66.2">W2</text>
<text x="194.9" y="67.8">W4</text>
<text x="194.9" y="69.4">W6</text>
<text x="194.9" y="71">W8</text>
<text x="199.8" y="71.3">VDD201</text>
<text x="199.8" y="66.5">VDD198</text>
<text x="199.8" y="68.1">VDD199</text>
<text x="199.8" y="69.7">VDD200</text>
<text x="212.3" y="71.3">VCS11</text>
<text x="212.3" y="69.7">VCS10</text>
<text x="213.4" y="66.5">VCS8</text>
<text x="213.4" y="68.1">VCS9</text>
<text x="220.5" y="69.4">E4</text>
<text x="220.5" y="71">E6</text>
<text x="220.5" y="66.2">D5</text>
<text x="220.5" y="67.8">E2</text>
<text x="51.8" y="72.6">AB3</text>
<text x="51.8" y="74.3">AB5</text>
<text x="51.8" y="75.9">AB7</text>
<text x="51.8" y="77.5">AB9</text>
<text x="57.8" y="77.9">VDD15</text>
<text x="57.8" y="76.2">VDD14</text>
<text x="57.8" y="74.6">VDD13</text>
<text x="57.8" y="73">VDD12</text>
<text x="70.3" y="74.6">VDD61</text>
<text x="70.3" y="73">VDD60</text>
<text x="70.3" y="77.9">VDD63</text>
<text x="70.3" y="76.2">VDD62</text>
<text x="78.4" y="72.6">G2</text>
<text x="78.4" y="74.3">G4</text>
<text x="78.4" y="75.9">G6</text>
<text x="78.4" y="77.5">G8</text>
<text x="121.7" y="75.9">L10</text>
<text x="121.7" y="77.5">L12</text>
<text x="122.7" y="72.6">L6</text>
<text x="122.7" y="74.3">L8</text>
<text x="127.6" y="73">VDD108</text>
<text x="127.6" y="76.2">VDD110</text>
<text x="127.6" y="74.6">VDD109</text>
<text x="127.6" y="77.9">VDD111</text>
<text x="139" y="73">VDD155</text>
<text x="139" y="76.2">VDD157</text>
<text x="139" y="74.6">VDD156</text>
<text x="139" y="77.9">VDD158</text>
<text x="148.2" y="72.6">R8</text>
<text x="148.2" y="74.3">R10</text>
<text x="148.2" y="75.9">R12</text>
<text x="148.2" y="77.5">R14</text>
<text x="193.8" y="72.6">W10</text>
<text x="193.8" y="74.3">W12</text>
<text x="193.8" y="75.9">W14</text>
<text x="193.8" y="77.5">W16</text>
<text x="199.8" y="73">VDD202</text>
<text x="199.8" y="76.2">VDD204</text>
<text x="199.8" y="74.6">VDD203</text>
<text x="199.8" y="77.9">VDD205</text>
<text x="212.3" y="74.6">VCS13</text>
<text x="212.3" y="77.9">VCS15</text>
<text x="212.3" y="76.2">VCS14</text>
<text x="212.3" y="73">VCS12</text>
<text x="220.5" y="72.6">F1</text>
<text x="220.5" y="74.3">F3</text>
<text x="220.5" y="75.9">F5</text>
<text x="220.5" y="77.5">F7</text>
<text x="50.8" y="79.2">AB11</text>
<text x="50.8" y="80.8">AB13</text>
<text x="50.8" y="82.4">AB15</text>
<text x="57.8" y="82.7">VDD18</text>
<text x="57.8" y="81.1">VDD17</text>
<text x="57.8" y="79.5">VDD16</text>
<text x="70.3" y="82.7">VDD66</text>
<text x="70.3" y="81.1">VDD65</text>
<text x="70.3" y="79.5">VDD64</text>
<text x="78.4" y="79.2">G10</text>
<text x="78.4" y="80.8">G12</text>
<text x="78.4" y="82.4">G14</text>
<text x="121.7" y="79.2">L14</text>
<text x="121.7" y="80.8">L16</text>
<text x="121.7" y="82.4">L18</text>
<text x="127.6" y="81.1">VDD113</text>
<text x="127.6" y="79.5">VDD112</text>
<text x="127.6" y="82.7">VDD114</text>
<text x="139" y="81.1">VDD160</text>
<text x="139" y="79.5">VDD159</text>
<text x="139" y="82.7">VDD161</text>
<text x="148.2" y="79.2">R16</text>
<text x="148.2" y="80.8">R18</text>
<text x="148.2" y="82.4">R20</text>
<text x="193.8" y="79.2">W18</text>
<text x="193.8" y="80.8">W20</text>
<text x="193.8" y="82.4">W22</text>
<text x="199.8" y="81.1">VDD207</text>
<text x="199.8" y="79.5">VDD206</text>
<text x="199.8" y="82.7">VDD208</text>
<text x="50.8" y="84">AB17</text>
<text x="50.8" y="85.6">AB19</text>
<text x="50.8" y="87.2">AB21</text>
<text x="50.8" y="88.9">AB23</text>
<text x="57.8" y="89.2">VDD22</text>
<text x="57.8" y="87.6">VDD21</text>
<text x="57.8" y="86">VDD20</text>
<text x="57.8" y="84.3">VDD19</text>
<text x="70.3" y="89.2">VDD70</text>
<text x="70.3" y="87.6">VDD69</text>
<text x="70.3" y="86">VDD68</text>
<text x="70.3" y="84.3">VDD67</text>
<text x="78.4" y="84">G16</text>
<text x="78.4" y="85.6">G18</text>
<text x="78.4" y="87.2">G20</text>
<text x="78.4" y="88.9">G22</text>
<text x="121.7" y="84">L20</text>
<text x="121.7" y="85.6">L22</text>
<text x="122.7" y="87.2">M1</text>
<text x="122.7" y="88.9">M3</text>
<text x="127.6" y="89.2">VDD118</text>
<text x="127.6" y="84.3">VDD115</text>
<text x="127.6" y="86">VDD116</text>
<text x="127.6" y="87.6">VDD117</text>
<text x="139" y="89.2">VDD165</text>
<text x="139" y="84.3">VDD162</text>
<text x="139" y="86">VDD163</text>
<text x="139" y="87.6">VDD164</text>
<text x="148.2" y="84">R22</text>
<text x="148.2" y="85.6">T1</text>
<text x="148.2" y="87.2">T3</text>
<text x="148.2" y="88.9">T5</text>
<text x="194.9" y="84">Y1</text>
<text x="194.9" y="85.6">Y3</text>
<text x="194.9" y="87.2">Y5</text>
<text x="194.9" y="88.9">Y7</text>
<text x="199.8" y="89.2">VDD212</text>
<text x="199.8" y="87.6">VDD211</text>
<text x="199.8" y="86">VDD210</text>
<text x="199.8" y="84.3">VDD209</text>
<text x="51.8" y="90.5">AC2</text>
<text x="51.8" y="92.1">AC4</text>
<text x="51.8" y="93.8">AC6</text>
<text x="51.8" y="95.4">AC8</text>
<text x="57.8" y="90.8">VDD23</text>
<text x="57.8" y="92.5">VDD24</text>
<text x="57.8" y="95.7">VDD26</text>
<text x="57.8" y="94.1">VDD25</text>
<text x="70.3" y="90.8">VDD71</text>
<text x="70.3" y="95.7">VDD74</text>
<text x="70.3" y="92.5">VDD72</text>
<text x="70.3" y="94.1">VDD73</text>
<text x="78.4" y="90.5">H1</text>
<text x="78.4" y="92.1">H3</text>
<text x="78.4" y="93.8">H5</text>
<text x="78.4" y="95.4">H7</text>
<text x="121.6" y="95.4">M11</text>
<text x="122.7" y="90.5">M5</text>
<text x="122.7" y="92.1">M7</text>
<text x="122.7" y="93.8">M9</text>
<text x="127.6" y="90.8">VDD119</text>
<text x="127.6" y="92.5">VDD120</text>
<text x="127.6" y="94.1">VDD121</text>
<text x="127.6" y="95.7">VDD122</text>
<text x="139" y="90.8">VDD166</text>
<text x="139" y="92.5">VDD167</text>
<text x="139" y="95.7">VDD169</text>
<text x="139" y="94.1">VDD168</text>
<text x="148.2" y="90.5">T7</text>
<text x="148.2" y="92.1">T9</text>
<text x="148.2" y="93.8">T11</text>
<text x="148.2" y="95.4">T13</text>
<text x="193.8" y="92.1">Y11</text>
<text x="193.8" y="93.8">Y13</text>
<text x="193.8" y="95.4">Y15</text>
<text x="194.9" y="90.5">Y9</text>
<text x="199.8" y="90.8">VDD213</text>
<text x="199.8" y="92.5">VDD214</text>
<text x="199.8" y="94.1">VDD215</text>
<text x="199.8" y="95.7">VDD216</text>
<text x="50.8" y="97">AC10</text>
<text x="50.8" y="98.6">AC12</text>
<text x="50.8" y="100.2">AC14</text>
<text x="50.8" y="101.9">AC16</text>
<text x="57.8" y="98.9">VDD28</text>
<text x="57.8" y="97.3">VDD27</text>
<text x="57.8" y="100.6">VDD29</text>
<text x="70.3" y="98.9">VDD76</text>
<text x="70.3" y="97.3">VDD75</text>
<text x="70.3" y="100.6">VDD77</text>
<text x="78.4" y="97">H9</text>
<text x="78.4" y="98.6">H11</text>
<text x="78.4" y="100.2">H13</text>
<text x="78.4" y="101.9">H15</text>
<text x="121.6" y="97">M13</text>
<text x="121.6" y="98.6">M15</text>
<text x="121.6" y="100.2">M17</text>
<text x="121.6" y="101.9">M19</text>
<text x="127.6" y="97.3">VDD123</text>
<text x="127.6" y="98.9">VDD124</text>
<text x="127.6" y="100.6">VDD125</text>
<text x="139" y="97.3">VDD170</text>
<text x="139" y="98.9">VDD171</text>
<text x="139" y="100.6">VDD172</text>
<text x="148.2" y="97">T15</text>
<text x="148.2" y="98.6">T17</text>
<text x="148.2" y="100.2">T19</text>
<text x="148.2" y="101.9">T21</text>
<text x="193.8" y="97">Y17</text>
<text x="193.8" y="98.6">Y19</text>
<text x="193.8" y="100.2">Y21</text>
<text x="193.8" y="101.9">Y23</text>
<text x="199.8" y="97.3">VDD217</text>
<text x="199.8" y="98.9">VDD218</text>
<text x="199.8" y="100.6">VDD219</text>
<text x="50.8" y="103.5">AC18</text>
<text x="50.8" y="105.1">AC20</text>
<text x="50.8" y="106.7">AC22</text>
<text x="57.8" y="107.1">VDD33</text>
<text x="57.8" y="105.5">VDD32</text>
<text x="57.8" y="103.8">VDD31</text>
<text x="57.8" y="102.2">VDD30</text>
<text x="70.3" y="107.1">VDD81</text>
<text x="70.3" y="105.5">VDD80</text>
<text x="70.3" y="103.8">VDD79</text>
<text x="70.3" y="102.2">VDD78</text>
<text x="78.4" y="103.5">H17</text>
<text x="78.4" y="105.1">H19</text>
<text x="78.4" y="106.7">H21</text>
<text x="121.6" y="103.5">M21</text>
<text x="121.6" y="105.1">M23</text>
<text x="122.7" y="106.7">N2</text>
<text x="127.6" y="105.5">VDD128</text>
<text x="127.6" y="102.2">VDD126</text>
<text x="127.6" y="103.8">VDD127</text>
<text x="127.6" y="107.1">VDD129</text>
<text x="139" y="105.5">VDD175</text>
<text x="139" y="102.2">VDD173</text>
<text x="139" y="103.8">VDD174</text>
<text x="139" y="107.1">VDD176</text>
<text x="148.2" y="103.5">T23</text>
<text x="148.2" y="105.1">U2</text>
<text x="148.2" y="106.7">U4</text>
<text x="199.8" y="102.2">VDD220</text>
<text x="51.8" y="108.4">AD1</text>
<text x="51.8" y="110">AD3</text>
<text x="51.8" y="111.6">AD5</text>
<text x="51.8" y="113.2">AD7</text>
<text x="57.8" y="108.7">VDD34</text>
<text x="57.8" y="113.6">VDD37</text>
<text x="57.8" y="111.9">VDD36</text>
<text x="57.8" y="110.3">VDD35</text>
<text x="70.3" y="108.7">VDD82</text>
<text x="70.3" y="113.6">VDD85</text>
<text x="70.3" y="111.9">VDD84</text>
<text x="70.3" y="110.3">VDD83</text>
<text x="78.4" y="110">J2</text>
<text x="78.4" y="111.6">J4</text>
<text x="78.4" y="113.2">J6</text>
<text x="78.4" y="108.4">H23</text>
<text x="121.6" y="113.2">N10</text>
<text x="122.7" y="108.4">N4</text>
<text x="122.7" y="110">N6</text>
<text x="122.7" y="111.6">N8</text>
<text x="127.6" y="113.6">VDD133</text>
<text x="127.6" y="108.7">VDD130</text>
<text x="127.6" y="110.3">VDD131</text>
<text x="127.6" y="111.9">VDD132</text>
<text x="139" y="113.6">VDD180</text>
<text x="139" y="108.7">VDD177</text>
<text x="139" y="110.3">VDD178</text>
<text x="139" y="111.9">VDD179</text>
<text x="148.2" y="108.4">U6</text>
<text x="148.2" y="110">U8</text>
<text x="148.2" y="111.6">U10</text>
<text x="148.2" y="113.2">U12</text>
<text x="50.8" y="116.5">AD11</text>
<text x="50.8" y="118.1">AD13</text>
<text x="50.8" y="119.7">AD15</text>
<text x="51.8" y="114.9">AD9</text>
<text x="57.8" y="116.8">VDD39</text>
<text x="57.8" y="115.2">VDD38</text>
<text x="57.8" y="118.4">VDD40</text>
<text x="70.3" y="116.8">VDD87</text>
<text x="70.3" y="115.2">VDD86</text>
<text x="70.3" y="118.4">VDD88</text>
<text x="78.4" y="114.9">J8</text>
<text x="78.4" y="116.5">J10</text>
<text x="78.4" y="118.1">J12</text>
<text x="78.4" y="119.7">J14</text>
<text x="121.6" y="114.9">N12</text>
<text x="121.6" y="116.5">N14</text>
<text x="121.6" y="118.1">N16</text>
<text x="121.6" y="119.7">N18</text>
<text x="127.6" y="115.2">VDD134</text>
<text x="127.6" y="116.8">VDD135</text>
<text x="127.6" y="118.4">VDD136</text>
<text x="139" y="115.2">VDD181</text>
<text x="139" y="116.8">VDD182</text>
<text x="139" y="118.4">VDD183</text>
<text x="148.2" y="114.9">U14</text>
<text x="148.2" y="116.5">U16</text>
<text x="148.2" y="118.1">U18</text>
<text x="148.2" y="119.7">U20</text>
<text x="50.8" y="121.4">AD17</text>
<text x="50.8" y="123">AD19</text>
<text x="50.8" y="124.6">AD21</text>
<text x="57.8" y="124.9">VDD44</text>
<text x="57.8" y="123.3">VDD43</text>
<text x="57.8" y="121.7">VDD42</text>
<text x="57.8" y="120.1">VDD41</text>
<text x="70.3" y="124.9">VDD92</text>
<text x="70.3" y="123.3">VDD91</text>
<text x="70.3" y="121.7">VDD90</text>
<text x="70.3" y="120.1">VDD89</text>
<text x="78.4" y="121.4">J16</text>
<text x="78.4" y="123">J18</text>
<text x="78.4" y="124.6">J20</text>
<text x="121.6" y="121.4">N20</text>
<text x="121.6" y="123">N22</text>
<text x="122.7" y="124.6">P1</text>
<text x="127.6" y="123.3">VDD139</text>
<text x="127.6" y="121.7">VDD138</text>
<text x="127.6" y="120.1">VDD137</text>
<text x="127.6" y="124.9">VDD140</text>
<text x="139" y="123.3">VDD186</text>
<text x="139" y="121.7">VDD185</text>
<text x="139" y="120.1">VDD184</text>
<text x="139" y="124.9">VDD187</text>
<text x="148.2" y="121.4">U22</text>
<text x="148.2" y="123">V1</text>
<text x="148.2" y="124.6">V3</text>
<text x="50.8" y="126.2">AD23</text>
<text x="51.8" y="127.8">AE1</text>
<text x="51.8" y="129.5">AE4</text>
<text x="57.8" y="129.8">VDD47</text>
<text x="57.8" y="128.2">VDD46</text>
<text x="57.8" y="126.5">VDD45</text>
<text x="70.3" y="129.8">VDD95</text>
<text x="70.3" y="128.2">VDD94</text>
<text x="70.3" y="126.5">VDD93</text>
<text x="78.4" y="126.2">J22</text>
<text x="78.4" y="127.8">K1</text>
<text x="78.4" y="129.5">K3</text>
<text x="122.7" y="126.2">P3</text>
<text x="122.7" y="127.8">P5</text>
<text x="127.6" y="126.5">VDD141</text>
<text x="127.6" y="128.2">VDD142</text>
<text x="139" y="126.5">VDD188</text>
<text x="139" y="128.2">VDD189</text>
<text x="148.2" y="126.2">V5</text>
<text x="148.2" y="127.8">V7</text>
<text x="57" y="133.9">X806937-001</text>
<text x="126.8" y="132.2">X806937-001</text>
<text x="199" y="132.2">X806937-001</text>
</g>
<g font-size="1.3">
<text x="11.9" y="21">CR-7</text>
<text x="16.7" y="21">:</text>
<text x="18.7" y="21">@JASPER_LIB.JASPER(SCH_1):PAGE7</text>
</g>
</svg>
